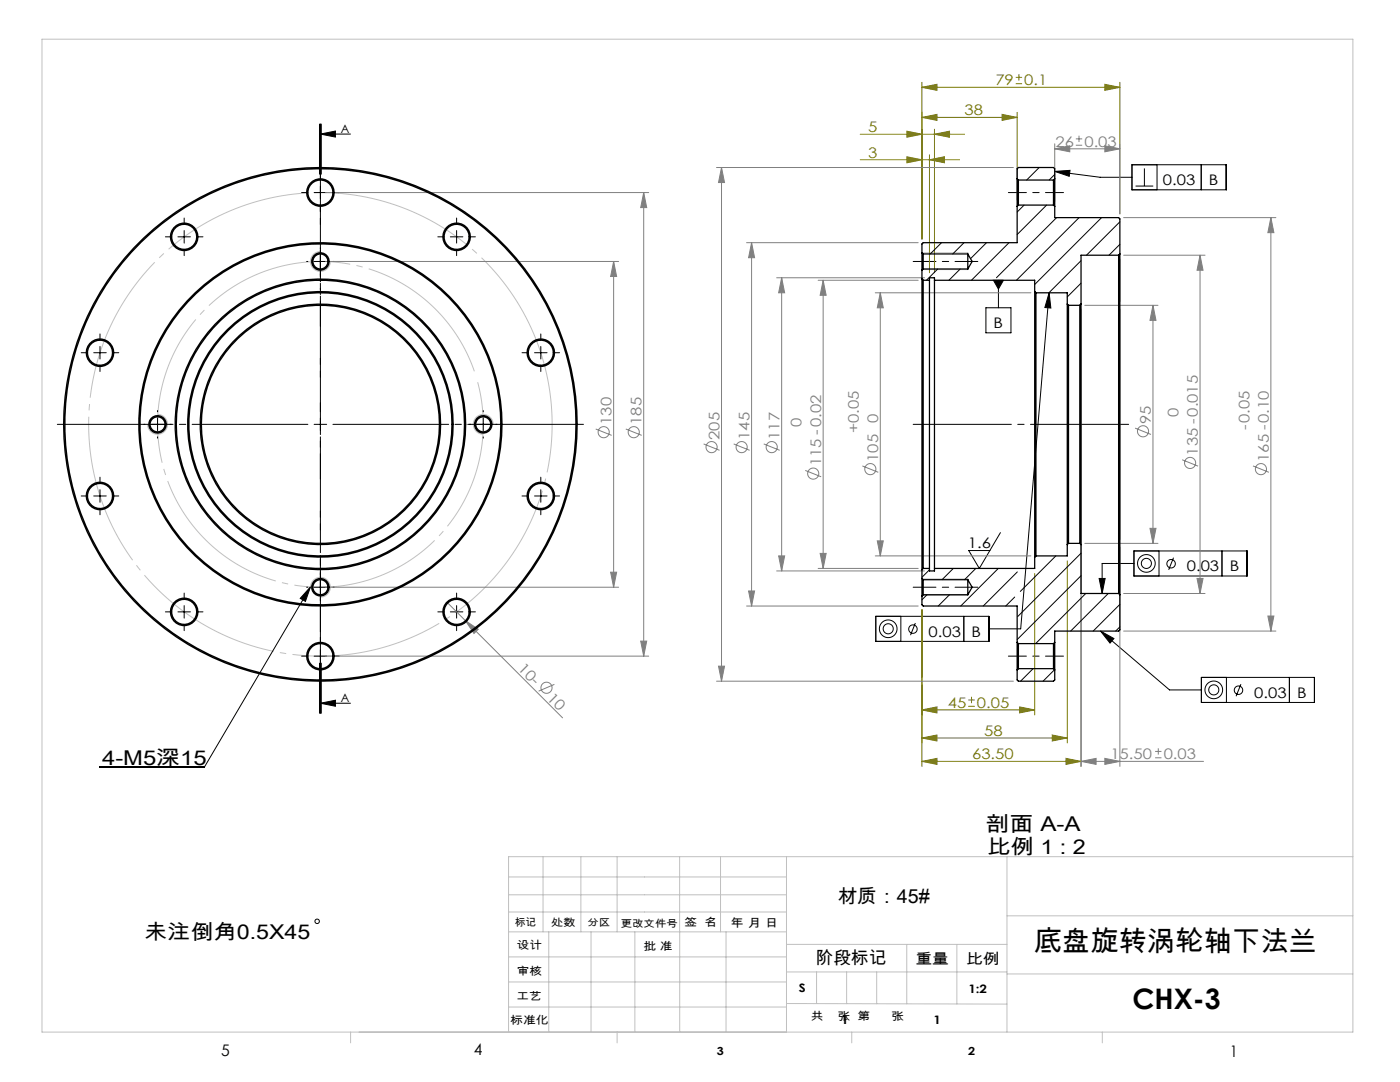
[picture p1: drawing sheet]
<svg xmlns="http://www.w3.org/2000/svg" width="279mm" height="216mm" viewBox="0 0 279 216" stroke-linecap="round" stroke-linejoin="round" font-family="sans-serif">
<g fill="none" stroke="#808080" stroke-width=".2">
<path d="M64.9 38.4h64.6M128.5 38.4v92.5M128.5 38.4l.6 3h-1.2zM143 33.4h59.2M144 33.4l.6 3h-1.2zM144 33.4v102.5M210.5 29.7l3-.6v1.2zM210.5 28.7v11.5M210.5 29.7h13M214.7 29h1.3M214.7 27.7h1.3M215.3 27.1v1.2"/>
<path d="M220.5 29.1l3 .6-3 .6zM223.5 28.7v14M64.9 52.2h58.6M122.5 52.2v65M122.5 52.2l.6 3h-1.2zM149 48.4h34.2M150 48.4v72.5M150 48.4l.6 3h-1.2zM155 55.4h29.5M156 55.4v58.5M156 55.4l.6 3h-1.2zM163.3 55.9h19.9"/>
<path d="M164.3 55.9v57.5M164.3 55.9l.6 3h-1.2zM174.7 58.4h31M175.7 58.4l.6 3h-1.2zM175.7 58.4v52.5M223.5 51.7v8.5M224.2 43.4h30.4M224.2 50.9h16.3M239.5 50.9v67.5M239.5 50.9l.6 3h-1.2zM253.6 43.4l.6 3h-1.2zM253.6 43.4v82.5"/>
<path d="M215.7 61.7v91.2M216.5 60.9h14.6M223.5 61.7v46M230.1 60.9v47.5M230.1 60.9l.6 3h-1.2zM118.9 85.6l3.2 1.3M124.9 85.6l3.2 1.3M140.4 88.6l3.2 1.3M146.4 88.6l3.2 1.3M152.4 88.6l3.2 1.3M160.7 93.9l3.2 1.2M172.1 93l3.2 1.2"/>
<path d="M226.5 85.4l3.2 1.3M235.9 91.7l3.2 1.3M250.1 93l3.1 1.2M64.9 117.2h58.6M121.9 114.2h1.2l-.6 3zM149.4 117.9h1.2l-.6 3zM155 113.9h29.5M155.4 110.9h1.2l-.6 3zM163.3 113.4h19.9M163.7 110.4h1.2l-.6 3zM174.7 110.9h31M175.1 107.9h1.2l-.6 3z"/>
<path d="M216.5 108.4h14.6M223.5 109.2v43.7M224.2 118.4h16.3M229.5 105.4h1.2l-.6 3zM238.9 115.4h1.2l-.6 3zM64.9 130.9h64.6M89.4 120.3l3.5 3.6M92.9 123.9l2.5 1.7-.8 .8zM92.9 123.9l19.4 19.3M110.6 136.6l-3.1 1.3M127.9 127.9h1.2l-.6 3zM143 135.9h59.2"/>
<path d="M143.4 132.9h1.2l-.6 3zM149 120.9h34.2M224.2 125.9h30.4M253 122.9h1.2l-.6 3zM215.7 151.9l3-.6v1.2zM215.7 151.9h24.5M220.5 151.3l3 .6-3 .6zM230.5 151.2h1.3M230.5 149.9h1.3M231.2 149.3v1.3"/>
<circle cx="120.5" cy="86.2" r="1.11"/>
<circle cx="126.5" cy="86.2" r="1.11"/>
<circle cx="142" cy="89.2" r="1.11"/>
<circle cx="148" cy="89.2" r="1.11"/>
<circle cx="154" cy="89.2" r="1.11"/>
<circle cx="162.3" cy="94.5" r="1.11"/>
<circle cx="173.7" cy="93.6" r="1.11"/>
<circle cx="228.1" cy="86.1" r="1.11"/>
<circle cx="237.5" cy="92.4" r="1.11"/>
<circle cx="251.6" cy="93.6" r="1.11"/>
<circle cx="109.1" cy="137.2" r="1.11"/>
</g>
<g fill="none" stroke="#000" stroke-width=".2">
<path d="M62.7 38.4h2.5M63.8 24.8v10M63.9 26.8h6M63.9 26.8l3-.6v1.2zM63.9 24.8v10M63.9 37.2v2.5M64.1 24.8v10M210.5 34.2l3-.2-.1 1.2zM210.5 34.2l9.1 1.2h6.3M225.9 32.9h18.8v5h-18.8zM226.6 37.1h3.6M228.4 33.6v3.5"/>
<path d="M230.9 32.9v5M239.7 32.9v5M35.5 47.3h2.5M36.8 46v2.5M62.7 52.2h2.5M63.9 50.9v2.5M89.9 47.3h2.5M91.1 46v2.5M198.3 55.9h2l-1 1.8zM199.3 55.9v5.5M209.4 58.4l-5.7 67.1h-6.3M209.4 58.4l.3 3.1-1.2-.1z"/>
<path d="M18.7 70.4h2.5M20 69.1v2.5M106.7 70.4h2.5M107.9 69.1v2.5M196.8 61.4h5v5h-5zM18.7 99h2.5M20 97.7v2.5M30.2 84.7h2.5M31.4 83.4v2.5M62.7 84.7h2.5M63.9 83.4v2.5M95.2 84.7h2.5"/>
<path d="M96.4 83.4v2.5M106.7 99h2.5M107.9 97.7v2.5M62 117.1l-1 2.9-1.1-.6zM62 117.1l-21.2 35.9h-20.9M62.7 117.2h2.5M63.9 115.9v2.5M199.7 106.3l-4.3 7.1-2.1-3.5h4.2M219.4 115.4h1.2l-.6 3zM226.3 109.9h22.6v5h-22.6zM226.3 112.4h-6.3v6M231.3 109.9v5"/>
<path d="M234.2 111.3l-1 2.4M243.9 109.9v5M35.5 122.1h2.5M36.8 120.8v2.5M62.7 130.9h2.5M63.8 132.3v10M63.9 129.7v2.5M63.9 132.3v10M64.1 132.3v10zM89.9 122.1h2.5M91.1 120.8v2.5M174.8 123h22.6v5h-22.6z"/>
<path d="M179.8 123v5M182.7 124.3l-1 2.4M192.4 123v5M219.6 125.9l13.8 11.8h6.4M219.6 125.9l2.7 1.5-.8 .9zM239.8 135.2h22.5v5h-22.5zM244.8 135.2v5M247.7 136.5l-1 2.4M257.3 135.2v5M63.9 140.3h6M63.9 140.3l3-.6v1.2z"/>
<circle cx="228.8" cy="112.4" r="1.76"/>
<circle cx="228.8" cy="112.4" r="1.01"/>
<circle cx="233.7" cy="112.5" r=".85"/>
<circle cx="177.3" cy="125.5" r="1.76"/>
<circle cx="177.3" cy="125.5" r="1.01"/>
<circle cx="182.2" cy="125.5" r=".85"/>
<circle cx="242.2" cy="137.7" r="1.01"/>
<circle cx="242.2" cy="137.7" r="1.76"/>
<circle cx="247.2" cy="137.7" r=".85"/>
<circle cx="63.3" cy="183.8" r=".44"/>
</g>
<g fill="none" stroke="#808000" stroke-width=".2">
<path d="M184 17.4l3-.6v1.2zM184 16.4v31.3M184 17.4h39.5M202.7 16.7h1.3M202.7 15.4h1.3M203.3 14.8v1.3M220.5 16.8l3 .6-3 .6zM223.5 16.4v26.3M171.7 31.9h19.8M171.7 26.8h20.8M181 31.3l3 .6-3 .6zM181 26.2l3 .6-3 .6z"/>
<path d="M184 23.4l3-.6v1.2zM184 23.4h19M185.5 31.9l3-.6v1.2zM185.5 30.9v23.5M186.5 26.8l3-.6v1.2zM186.5 25.8v28.6M200 22.8l3 .6-3 .6zM203 22.4v17.5M206.5 114.4v28.3M213 111.9v36.4M215.7 119.4v33.5M184 121.7v31.2"/>
<path d="M193.3 139.7h1.2M193.9 139v1.3M184 151.9l3-.6v1.2zM184 141.7l3-.6v1.2zM184 151.9h31.7M184 141.7h22.5M184 147.3l3-.6v1.2zM184 147.3h29M193.3 140.9h1.2M203.5 141.1l3 .6-3 .6zM210 146.7l3 .6-3 .6zM212.7 151.3l3 .6-3 .6z"/>
</g>
<path d="M108.2 71.2a46.2 46.2 0 0 0-77.5-18.7 46.2 46.2 0 0 0 21.3 76.8 46.2 46.2 0 0 0 56.8-55.8l-.6-2.3" fill="none" stroke="#c0c0c0" stroke-width=".2" stroke-dasharray="30.5 1.3 1.3 1.3" stroke-dashoffset="7.1" stroke-linecap="butt"/>
<path d="M95 75.2a32.5 32.5 0 0 0-54.4-13.1 32.5 32.5 0 0 0 14.9 54 32.5 32.5 0 0 0 40-39.3l-.5-1.6" fill="none" stroke="#c0c0c0" stroke-width=".2" stroke-dasharray="30.5 1.3 1.3 1.3" stroke-dashoffset="-1.1" stroke-linecap="butt"/>
<g fill="none" stroke="#c0c0c0" stroke-width=".2">
<path d="M8.4 7.8h261.6v198.1h-261.6zM63.9 50.2a1.98 1.98 0 0 0-1.9 2 1.98 1.98 0 0 0 1.9 2 1.98 1.98 0 0 0 2-2M184 50.4h9.1v.3M193.1 53.7v.1h-9.1M31.5 82.7a1.98 1.98 0 0 1 1.9 2 1.98 1.98 0 0 1-2 2 1.98 1.98 0 0 1-1.9-2M98.4 84.7a1.98 1.98 0 0 0-1.9-2 1.98 1.98 0 0 0-2 1.9 1.98 1.98 0 0 0 1.9 2.1M62 117.1a1.98 1.98 0 0 1 2-1.9 1.98 1.98 0 0 1 1.9 2 1.98 1.98 0 0 1-2 2M184 115.5h9.1v.2M193.1 118.7v.1h-9.1M101.5 178.5h55.5M101.5 175h55.5M108.4 170.9v15"/>
<path d="M115.9 170.9v15M123.2 170.9v15M135.6 170.9v15M143.8 170.9v15M157 170.9v35M201 170.9v35M270 170.9h-168.5v35M101.5 195.9h55.5M101.5 190.9h55.5M101.5 185.9h55.5M101.5 182h55.5M109.5 185.9v20"/>
<path d="M118 185.9v20M126.7 185.9v20M135.7 185.9v20M144.9 185.9v20M157 188.4h44M157 193.9h44M163 193.9v6.4M169 193.9v6.4M175 193.9v6.4M181 188.4v11.9M191 188.4v11.9M201 194.3h69"/>
<path d="M201 182.7h69M70 205.9v2.2M101.5 200.9h55.5M123.2 205.9v2.2M157 200.2l44 .2M170 205.9v2.2M220 205.9v2.2"/>
</g>
<path d="M61.4 84.7h-50M63.9 82.2v-50M63.9 87.2v50M66.4 84.7h50" fill="none" stroke="#000" stroke-width=".2" stroke-dasharray="30.5 1.3 1.3 1.3" stroke-dashoffset="7.4"/>
<g fill="none" stroke="#000" stroke-width=".2" stroke-dasharray="30.5 1.3 1.3 1.3">
<path d="M61.4 38.4h-1.2M63.9 35.9v-1.2M66.4 38.4h1.3M34.3 47.3h-1.3M36.8 44.8v-1.3M36.8 49.8v1.2M39.3 47.3h1.2M61.4 52.2h-.2M63.9 40.9v1.3M63.9 49.7v-.3M63.9 54.7v.2M66.4 52.2h.3"/>
<path d="M88.6 47.3h-1.2M91.1 44.8v-1.3M91.1 49.8v1.2M93.6 47.3h1.3M17.5 70.4h-1.3M20 67.9v-1.3M20 72.9v1.2M22.5 70.4h1.2M105.4 70.4h-1.2M107.9 67.9v-1.3M107.9 72.9v1.2M110.4 70.4h1.3"/>
<path d="M17.5 99h-1.3M20 96.5v-1.3M22.5 99h1.2M28.9 84.7h-.2M31.4 82.2v-.3M31.4 87.2v.2M33.9 84.7h.3M93.9 84.7h-.2M96.4 82.2v-.3M96.4 87.2v.2M98.9 84.7h.3M105.4 99h-1.2"/>
<path d="M107.9 96.5v-1.3M110.4 99h1.3M20 101.5v1.2M36.8 119.6v-1.3M61.4 117.2h-.2M63.9 114.7v-.3M63.9 119.7v.2M66.4 117.2h.3M91.1 119.6v-1.3M107.9 101.5v1.2M34.3 122.1h-1.3M36.8 124.6v1.2"/>
<path d="M39.3 122.1h1.2M61.4 130.9h-1.2M63.9 128.4v-1.2M63.9 133.4v1.3M66.4 130.9h1.3M88.6 122.1h-1.2M91.1 124.6v1.2M93.6 122.1h1.3"/>
</g>
<path d="M201.2 38.4h11M201.2 130.9h11" fill="none" stroke="#000" stroke-width=".2" stroke-dasharray="30.5 1.3 1.3 1.3" stroke-dashoffset="26.9"/>
<path d="M195.1 52.2h-12.9M195.1 117.2h-12.9" fill="none" stroke="#000" stroke-width=".2" stroke-dasharray="30.5 1.3 1.3 1.3" stroke-dashoffset="25.9"/>
<path d="M182.2 84.7h43" fill="none" stroke="#000" stroke-width=".2" stroke-dasharray="30.5 1.3 1.3 1.3" stroke-dashoffset="10.9"/>
<path d="M63.9 24.8v117.5" fill="none" stroke="#000" stroke-width=".2" stroke-dasharray="6.3 1.3 1.3 1.3 5.1" stroke-dashoffset="5.3"/>
<g fill="#000">
<path d="M62 117.1l-1 2.9-1.1-.6z"/>
<path d="M63.9 26.8l3-.6v1.2zM63.9 140.3l3-.6v1.2z"/>
<path d="M219.4 115.4h1.2l-.6 3zM219.6 125.9l2.7 1.5-.8 .9zM209.4 58.4l.3 3.1-1.2-.1zM210.5 34.2l3-.2-.1 1.2zM198.3 55.9l1 1.8 1-1.8z"/>
</g>
<path d="M127.9 127.9h1.2l-.6 3zM128.5 38.4l.6 3h-1.2zM121.9 114.2h1.2l-.6 3zM122.5 52.2l.6 3h-1.2z" fill="#808080"/>
<g fill="#808000">
<path d="M184 23.4l3-.6v1.2zM200 22.8l3 .6-3 .6zM184 147.3l3-.6v1.2zM210 146.7l3 .6-3 .6z"/>
<path d="M220.5 16.8l3 .6-3 .6zM184 17.4l3-.6v1.2zM185.5 31.9l3-.6v1.2zM181 31.3l3 .6-3 .6zM186.5 26.8l3-.6v1.2zM181 26.2l3 .6-3 .6zM212.7 151.3l3 .6-3 .6zM184 151.9l3-.6v1.2zM203.5 141.1l3 .6-3 .6zM184 141.7l3-.6v1.2z"/>
</g>
<g fill="#808080">
<path d="M92.9 123.9l2.5 1.7-.8 .8z"/>
<path d="M210.5 29.7l3-.6v1.2zM220.5 29.1l3 .6-3 .6z"/>
<path d="M215.7 151.9l3-.6v1.2zM220.5 151.3l3 .6-3 .6z"/>
<path d="M175.1 107.9h1.2l-.6 3zM175.7 58.4l.6 3h-1.2z"/>
<path d="M144 33.4l.6 3h-1.2zM143.4 132.9h1.2l-.6 3z"/>
<path d="M230.1 60.9l.6 3h-1.2zM229.5 105.4h1.2l-.6 3zM239.5 50.9l.6 3h-1.2zM238.9 115.4h1.2l-.6 3zM156 55.4l.6 3h-1.2zM155.4 110.9h1.2l-.6 3zM150 48.4l.6 3h-1.2zM149.4 117.9h1.2l-.6 3z"/>
<path d="M253.6 43.4l.6 3h-1.2zM253 122.9h1.2l-.6 3z"/>
<path d="M164.3 55.9l.6 3h-1.2zM163.7 110.4h1.2l-.6 3z"/>
</g>
<g fill="none" stroke="#000" stroke-width=".25">
<path d="M203 35.7v5.5M203 35.7v-2l.2-.3h7l.3 .3v2M203 35.7l.2 .2M203.2 35.9v5M203.2 35.9h7M210.2 35.9v5M210.5 35.7v5.5M210.5 35.7l-.3 .2M184 55.7v58M184 50.4v3.5M184 55.7l.2 .2M184 53.9v1.8"/>
<path d="M184 50.4l.2 .3M184.2 50.7v3M184.2 55.9v57.5M184.2 55.9h1.3M184.2 53.7l-.2 .2M184.2 53.7h8.9M184.2 50.7h8.9M185.5 55.9v57.5M185.5 55.9v-.5h1v.5M186.5 55.9v57.5M186.5 55.9h20v2.3M193.1 50.7v3"/>
<path d="M193.1 50.7l.9 1.4-.9 1.6M203 41.2v7.2h-18.8l-.2 .3v1.7M203.2 40.9l-.2 .3M203.2 40.9h7M206.5 58.2v53M206.5 58.2l.2 .2M206.7 58.4v52.5M206.7 58.4h6.3v2.3M210.2 40.9l.3 .3M210.5 41.2v2.2h12.7l.3 .3v7M223.2 50.9v67.5M223.2 50.9h-7.5v9.8"/>
<path d="M223.5 50.7v68M223.5 50.7l-.3 .2M213 60.7v48M213 60.7l.2 .2M213.2 60.9v47.5M213.2 60.9h2.3M215.5 60.9v47.5M215.7 60.7v48M215.7 60.7l-.2 .2M184 115.4v3.5M184 113.7v1.7M184 118.9v1.8l.2 .2h18.8v7.3"/>
<path d="M184 115.4l.2 .3M184.2 115.7v3M184.2 118.7l-.2 .2M184.2 118.7h8.9M184.2 115.7h8.9M184.2 113.4l-.2 .3M184.2 113.4h1.3M185.5 113.4v.5h1v-.5M193.1 115.7v3M193.1 115.7l.9 1.4-.9 1.6M206.5 111.2v2.2h-20M206.7 110.9l-.2 .3"/>
<path d="M213 108.7v2.2h-6.3M213.2 108.4l-.2 .3M213.2 108.4h2.3M215.5 108.4l.2 .3M215.7 108.7v9.7h7.5M223.2 118.4l.3 .3M223.5 118.7v7l-.3 .2h-12.7v2.3M203 128.2v5.5M203 133.7v2l.2 .2h7l.3-.2v-2M203 128.2l.2 .2M203.2 128.4v5M203.2 128.4h7"/>
<path d="M203.2 133.4l-.2 .3M203.2 133.4h7M210.2 128.4v5M210.2 133.4l.3 .3M210.5 128.2v5.5M210.5 128.2l-.3 .2"/>
<circle cx="63.9" cy="38.4" r="2.75"/>
<circle cx="63.9" cy="38.4" r="2.5"/>
<circle cx="36.8" cy="47.3" r="2.75"/>
<circle cx="36.8" cy="47.3" r="2.5"/>
<circle cx="63.9" cy="52.2" r=".03"/>
<circle cx="63.9" cy="52.2" r="1.5"/>
<circle cx="63.9" cy="52.2" r="1.75"/>
<circle cx="91.1" cy="47.3" r="2.75"/>
<circle cx="91.1" cy="47.3" r="2.5"/>
<circle cx="20" cy="70.4" r="2.5"/>
<circle cx="20" cy="70.4" r="2.75"/>
<circle cx="107.9" cy="70.4" r="2.5"/>
<circle cx="107.9" cy="70.4" r="2.75"/>
<circle cx="20" cy="99" r="2.5"/>
<circle cx="20" cy="99" r="2.75"/>
<circle cx="31.4" cy="84.7" r=".03"/>
<circle cx="31.4" cy="84.7" r="1.5"/>
<circle cx="31.4" cy="84.7" r="1.75"/>
<circle cx="63.9" cy="84.7" r="26.2"/>
<circle cx="63.9" cy="84.7" r="28.8"/>
<circle cx="63.9" cy="84.7" r="36.3"/>
<circle cx="63.9" cy="84.7" r="26.5"/>
<circle cx="63.9" cy="84.7" r="36"/>
<circle cx="63.9" cy="84.7" r="51"/>
<circle cx="63.9" cy="84.7" r="23.7"/>
<circle cx="63.9" cy="84.7" r="51.2"/>
<circle cx="63.9" cy="84.7" r="29"/>
<circle cx="63.9" cy="84.7" r="24"/>
<circle cx="96.4" cy="84.7" r=".03"/>
<circle cx="96.4" cy="84.7" r="1.5"/>
<circle cx="96.4" cy="84.7" r="1.75"/>
<circle cx="107.9" cy="99" r="2.5"/>
<circle cx="107.9" cy="99" r="2.75"/>
<circle cx="63.9" cy="117.2" r=".03"/>
<circle cx="63.9" cy="117.2" r="1.5"/>
<circle cx="63.9" cy="117.2" r="1.75"/>
<circle cx="36.8" cy="122.1" r="2.75"/>
<circle cx="36.8" cy="122.1" r="2.5"/>
<circle cx="63.9" cy="130.9" r="2.75"/>
<circle cx="63.9" cy="130.9" r="2.5"/>
<circle cx="91.1" cy="122.1" r="2.75"/>
<circle cx="91.1" cy="122.1" r="2.5"/>
</g>
<g fill="none" stroke="#000" stroke-width=".2">
<path d="M207.4 33.4l-2.5 2.5M210.5 34.8l-1.1 1.1M187.1 53.7l-2.2 2.2M187.9 48.4l-2.2 2.3M191.6 53.7l-2.2 2.2M192.4 48.4l-2.3 2.3M196.9 48.4l-3.2 3.2M201.4 48.4l-7.5 7.5M204.4 40.9l-1.4 1.4M208.9 40.9l-5.9 5.9M210.9 43.4l-12 12M215.4 43.4l-12.5 12.5"/>
<path d="M215.7 52l-6.4 6.4M215.7 56.5l-2.7 2.8M219.8 43.4l-13.3 13.4M223.5 44.3l-6.7 6.6M223.5 48.8l-2.2 2.1M185 118.7l-1 1M185.5 113.7l-1.5 1.5M189.5 118.7l-2.3 2.2M190.3 113.4l-2.3 2.3M194.7 113.4l-2.2 2.3M199.2 113.4l-7.5 7.5M202.5 119.1l-1.8 1.8"/>
<path d="M203 114.1l-6.8 6.8M210.7 110.9l-7.1 7.1M215.7 110.4l-12.6 12.6M215.7 114.9l-12.7 12.7M216.7 118.4l-10 10M221.2 118.4l-7.5 7.5M206.2 133.4l-2.5 2.5M210.5 133.6l-2.3 2.3M223.5 120.6l-5.3 5.3M223.5 125.1l-.8 .8"/>
</g>
<g font-size="5.6">
<text x="206.3" y="189.7">底盘旋转涡轮轴下法兰</text>
<text x="226" y="201.3">CHX-3</text>
</g>
<g font-size="4.1">
<text x="20.4" y="152.7">4-M5深15</text>
<text x="196.7" y="165.8">剖面 A-A</text>
<text x="197" y="170.4">比例 1 : 2</text>
<text x="28.8" y="187.4">未注倒角0.5X45</text>
</g>
<text font-size="3.9" x="167.2" y="180.1">材质：45#</text>
<text font-size="3.5" x="162.8" y="192.3">阶段标记</text>
<g font-size="3.2">
<text x="44.2" y="210.6">5</text>
<text x="94.6" y="210.6">4</text>
<text x="245.4" y="210.9">1</text>
</g>
<g font-size="2.9" fill="#808000">
<text x="198.6" y="17">79</text>
<text x="204.4" y="17">0.1</text>
<text x="192.5" y="23">38</text>
<text x="173.3" y="26.4">5</text>
<text x="173.3" y="31.5">3</text>
<text x="189.2" y="141.2">45</text>
<text x="195" y="141.2">0.05</text>
<text x="196.4" y="146.8">58</text>
<text x="194" y="151.5">63.50</text>
</g>
<g font-size="2.9" fill="#808080">
<text x="210.6" y="29.3">26</text>
<text x="216.4" y="29.2">0.03</text>
<text x="235.2" y="83.1" transform="rotate(-90 235.2 83.1)">0</text>
<text x="122.1" y="84.8" transform="rotate(-90 122.1 84.8)">130</text>
<text x="128.1" y="84.8" transform="rotate(-90 128.1 84.8)">185</text>
<text x="143.6" y="87.8" transform="rotate(-90 143.6 87.8)">205</text>
<text x="149.6" y="87.8" transform="rotate(-90 149.6 87.8)">145</text>
<text x="155.6" y="87.8" transform="rotate(-90 155.6 87.8)">117</text>
<text x="160" y="85.3" transform="rotate(-90 160 85.3)">0</text>
<text x="171.4" y="86.3" transform="rotate(-90 171.4 86.3)">+0.05</text>
<text x="175.3" y="84.4" transform="rotate(-90 175.3 84.4)">0</text>
<text x="229.7" y="84.6" transform="rotate(-90 229.7 84.6)">95</text>
<text x="249.3" y="85.8" transform="rotate(-90 249.3 85.8)">-0.05</text>
<text x="163.9" y="93" transform="rotate(-90 163.9 93)">115 -0.02</text>
<text x="175.3" y="92.1" transform="rotate(-90 175.3 92.1)">105</text>
<text x="239.1" y="90.9" transform="rotate(-90 239.1 90.9)">135 -0.015</text>
<text x="253.2" y="92.1" transform="rotate(-90 253.2 92.1)">165 -0.10</text>
<text x="103.2" y="133.6" transform="rotate(45 103.2 133.6)">10-</text>
<text x="109" y="139.4" transform="rotate(45 109 139.4)">10</text>
<text x="221.6" y="151.5">15.50</text>
<text x="232.2" y="151.5">0.03</text>
</g>
<g font-size="2.9">
<text x="232.1" y="37">0.03</text>
<text x="241.3" y="37">B</text>
<text x="198.3" y="65.5">B</text>
<text x="193.2" y="109.4">1.6</text>
<text x="236.9" y="114">0.03</text>
<text x="245.4" y="114">B</text>
<text x="185.3" y="127.1">0.03</text>
<text x="193.9" y="127.1">B</text>
<text x="250.3" y="139.2">0.03</text>
<text x="258.9" y="139.2">B</text>
<text x="182.7" y="192.3">重量</text>
<text x="192.8" y="192.4">比例</text>
</g>
<g font-size="2.3">
<text x="68" y="26.5">A</text>
<text x="68" y="140.1">A</text>
<text x="145.8" y="185">年 月 日</text>
<text x="159.4" y="198">S</text>
<text x="193.3" y="198.2">1:2</text>
<text x="167.9" y="204.4">1</text>
<text x="186.3" y="204.4">1</text>
</g>
<g font-size="2.2">
<text x="136.6" y="184.8">签 名</text>
<text x="103.1" y="189.5">设计</text>
<text x="128.4" y="189.5">批 准</text>
<text x="103.1" y="194.5">审核</text>
<text x="103" y="199.6">工艺</text>
<text x="161.8" y="203.5">共</text>
<text x="167.2" y="203.5">张 第</text>
<text x="177.9" y="203.5">张</text>
<text x="101.8" y="204.4">标准化</text>
<text x="143.1" y="210.5">3</text>
<text x="193.2" y="210.5">2</text>
</g>
<g font-size="2.1">
<text x="102.8" y="184.7">标记</text>
<text x="110" y="184.8">处数</text>
</g>
<g font-size="2">
<text x="117.3" y="184.8">分区</text>
<text x="123.9" y="184.9">更改文件号</text>
</g>
</svg>
